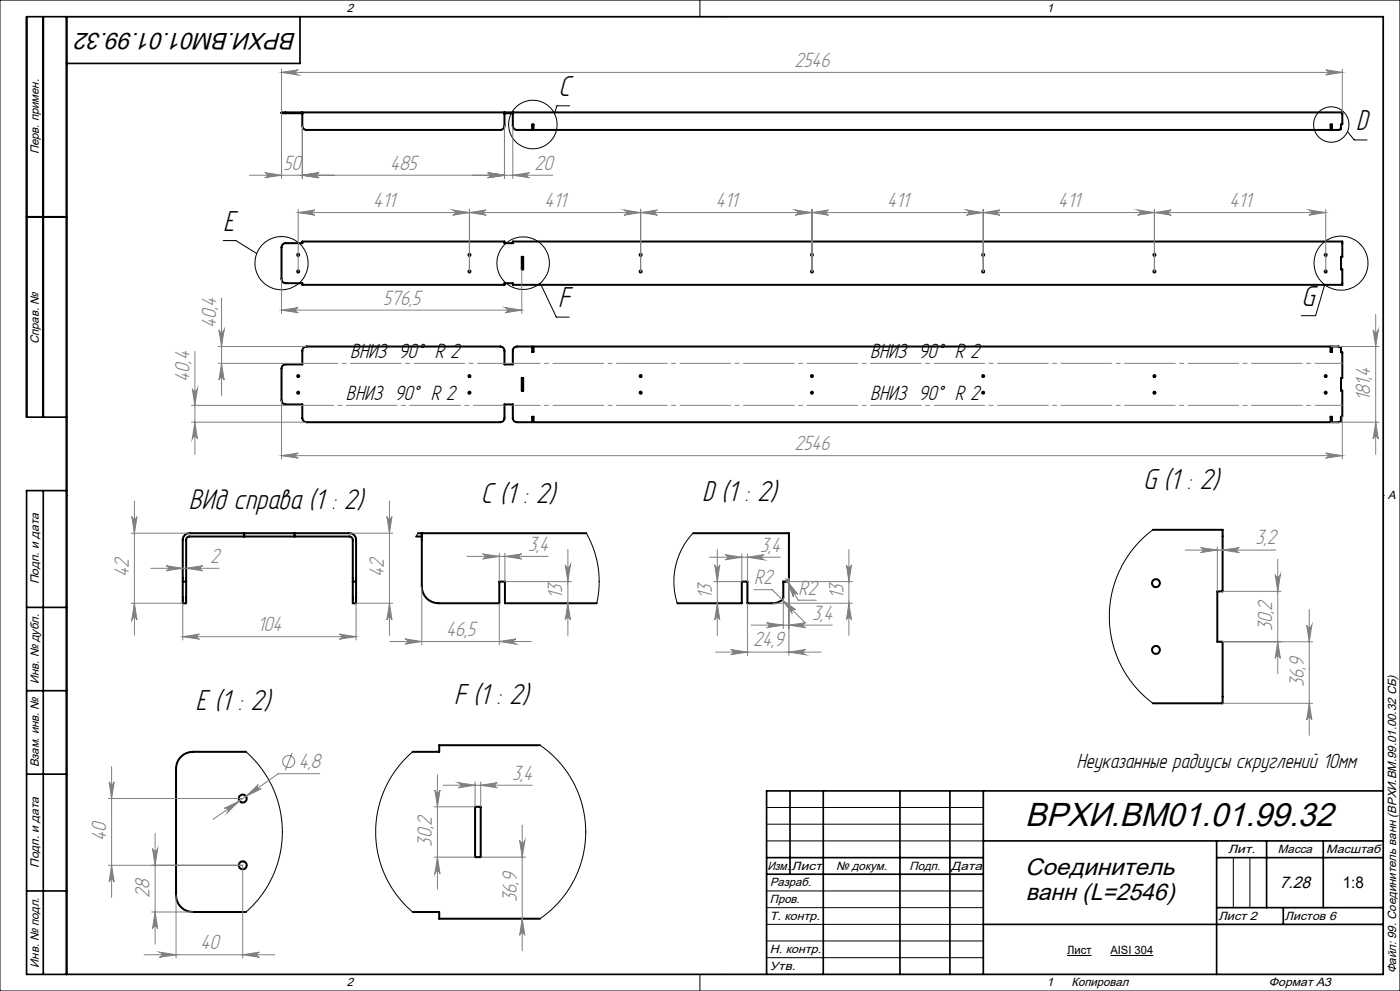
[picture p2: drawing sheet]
<svg xmlns="http://www.w3.org/2000/svg" width="420mm" height="297mm" viewBox="0 0 420 297" stroke-linecap="round" stroke-linejoin="round" font-family="sans-serif">
<g fill="none" stroke="#000" stroke-width=".6">
<path d="M90.7 33.7v4a1.26 1.26 0 0 0 1.3 1.2h58.1a1.26 1.26 0 0 0 1.2-1.2v-4M151.3 33.9h2.5M153.8 33.7v4a1.21 1.21 0 0 0 1.3 1.2h4.5v-1.6h.5v1.6h239.1v-1.6h.4v1.6h2l.6-.2 .1-1.4 .4-.1v-3.5h-317.2a.69 .69 0 0 0-1 .2h6.2M8 65h12M84.8 73.2l.7-.3h5.2v-.5h60.6v.5h2.5v-.5h248.9v4.6h-.4v3.7h.4v4.7h-248.9v-.5h-2.5v.5h-60.6v-.5h-5a1.21 1.21 0 0 1-1.2-1.3v-9.5zM156.5 77h.5v3.7h-.5zM84.8 109.6l.7-.4h5.2v-4.1a1.33 1.33 0 0 1 1.3-1.2h58.1a1.33 1.33 0 0 1 1.2 1.2v4.1h2.5v-4.1a1.26 1.26 0 0 1 1.3-1.2h4.5v1.6h.5v-1.6h239.1v1.6h.4v-1.6h2l.7 .3v1.3l.4 .2v7.6h-.4v3.8h.4v7.7l-.4 .1-.1 1.4-.6 .2h-2v-1.6h-.4v1.6h-239.1v-1.6h-.5v1.6h-4.5a1.21 1.21 0 0 1-1.3-1.2v-4.1h-2.5v4.1a1.26 1.26 0 0 1-1.2 1.2h-58.1a1.26 1.26 0 0 1-1.3-1.2v-4.1h-5a1.26 1.26 0 0 1-1.2-1.3v-9.4zM156.5 113.3h.5v3.8h-.5zM73.3 159.8v1M88.4 159.8v1M125.4 159.8h50.5M126.5 159.8v16a5 5 0 0 0 5.1 5h18.2v-6.5h1.7v6.5h27.5"/>
<path d="M207.9 159.8h28.8v13.5a.96 .96 0 0 1-1 1h-.7v4.9l-.4 .7a4.6 4.6 0 0 1-2.9 .9h-7.5v-6.5h-1.7v6.5h-19.3M345.9 158.8h20.9v18.4h-1.6v15.1h1.6v18.5h-20.9M54.8 174.3v-12.5a2.05 2.05 0 0 1 2-2h48a1.99 1.99 0 0 1 2 2v12.5M54.8 174.3v6.5h1v-6.5M54.8 174.3h1M55.8 174.3v-12.5a1.02 1.02 0 0 1 1-1h48a1.02 1.02 0 0 1 1 1v12.5M105.8 174.3v6.5h1v-6.5M105.8 174.3h1M124.8 160.8h1.7M73.8 225.3h-16a5.1 5.1 0 0 0-5 5v38a5.1 5.1 0 0 0 5 5h16M162 223.3h-30.2v2h-8M142.5 241.8h1.7v15.1h-1.7z"/>
<path d="M123.8 273.3h8v2h30.2"/>
<circle cx="89.5" cy="76.4" r=".29"/>
<circle cx="140.8" cy="76.4" r=".29"/>
<circle cx="192.2" cy="76.4" r=".29"/>
<circle cx="243.6" cy="76.4" r=".28"/>
<circle cx="295" cy="76.4" r=".29"/>
<circle cx="346.3" cy="76.4" r=".29"/>
<circle cx="397.7" cy="76.4" r=".28"/>
<circle cx="89.5" cy="81.4" r=".31"/>
<circle cx="140.8" cy="81.4" r=".31"/>
<circle cx="192.2" cy="81.4" r=".31"/>
<circle cx="243.6" cy="81.4" r=".31"/>
<circle cx="295" cy="81.4" r=".31"/>
<circle cx="346.3" cy="81.4" r=".31"/>
<circle cx="397.7" cy="81.4" r=".31"/>
<circle cx="89.5" cy="117.7" r=".31"/>
<circle cx="89.5" cy="112.7" r=".29"/>
<circle cx="140.8" cy="117.7" r=".31"/>
<circle cx="140.8" cy="112.7" r=".29"/>
<circle cx="192.2" cy="117.7" r=".31"/>
<circle cx="192.2" cy="112.7" r=".29"/>
<circle cx="243.6" cy="112.7" r=".28"/>
<circle cx="243.6" cy="117.7" r=".31"/>
<circle cx="295" cy="117.7" r=".31"/>
<circle cx="295" cy="112.7" r=".29"/>
<circle cx="346.3" cy="117.7" r=".31"/>
<circle cx="346.3" cy="112.7" r=".29"/>
<circle cx="397.7" cy="112.7" r=".28"/>
<circle cx="397.7" cy="117.7" r=".31"/>
<circle cx="346.8" cy="174.8" r="1.2"/>
<circle cx="346.8" cy="194.8" r="1.2"/>
<circle cx="72.8" cy="239.3" r="1.2"/>
<circle cx="72.8" cy="259.3" r="1.2"/>
</g>
<g fill="none" stroke="#000" stroke-width=".3">
<path d="M0 0h420v297h-420zM20 5h395v287h-395zM210 0v5M217.5 5h.1M170.9 31.7h-3.8l-.8 2.3M404.2 39.4l2.1 2.5h3.8M67 72.1h3.8l6.2 3.9M162.1 84.9l4.8 10.1h3.8M397.4 85.3l-2.7 9.3h-4.3M20 148.5h.1M125.4 159.8l-.6 1M175.9 159.8l2.3 5.1 1.3 5.1 .2 5.7-.7 5.1"/>
<path d="M207.9 159.8l-1.6 1.8-1.7 2.8-1.2 2.6-.7 2.6-.5 2.7v3l.3 2.8 .7 2.7M345.9 158.8l-2.5 2-2.5 2.5-2.2 2.7-2 3.3-1.5 3.2-1.2 3.3-.8 3.8-.4 3.7v3.6l.5 3.9 .9 3.4 1.5 4 2 3.8 2.3 3.2 2.6 2.8 3.3 2.8M415 148.5h.1M73.8 225.3l2.2 2.1 2.4 2.9 1.7 2.5 1.7 3.1 2 5.7 .6 3.1 .3 3.6v2.9l-.4 3.4-.8 3.6-1.2 3.3-1.9 3.9-1.8 2.8-2.5 3-2.3 2.1M123.8 225.3l-2.4 2.3-2.2 2.5-2.2 3.3-1.6 3.1-1.8 5.3-.6 3.3-.3 2.9v3.4l.6 4 .6 2.7 1.3 3.6 1.9 3.8 1.8 2.6 2.4 2.9 2.5 2.3M162 223.3l2.7 2.1 2.6 2.4 2.7 3.4 1.8 2.8 1.7 3.8 1.1 3.1 .8 3.7 .3 3.9-.1 3.9-.7 3.9-1.1 3.8-1.6 3.7-2.1 3.5-2.4 3-2.5 2.6-3.2 2.4M230 242h65M230 247h65M230 252h65M370 257v15M375 257v15M230 267h65"/>
<path d="M230 272h65M230 277h65M210 292v5M217.5 292h.1M230 282h65M230 287h65M320.1 286.4h7.4M333.1 286.4h12.9"/>
<circle cx="159.9" cy="37.3" r="7.3"/>
<circle cx="399.4" cy="37.3" r="5.3"/>
<circle cx="84.5" cy="78.9" r="8"/>
<circle cx="156.9" cy="78.9" r="7.9"/>
<circle cx="402.3" cy="78.9" r="8.1"/>
</g>
<g fill="none" stroke="#808080" stroke-width=".3">
<path d="M84.5 20.7v13M84.5 34v19.5M84.5 21.7h318.2M84.5 21.7l5-.8a.78 .78 0 0 0-.8 .8 .78 .78 0 0 0 .8 .8zM90.7 37.7v15.8M151.3 37.7v15.8M153.8 37.7v15.8M397.7 20.9l5 .8-5 .8a.78 .78 0 0 0 .7-.8 .78 .78 0 0 0-.7-.8zM402.7 20.7v13M74.8 52.5h91M79.4 51.7l5.1 .8-5.1 .8a.76 .76 0 0 0 .8-.8 .76 .76 0 0 0-.8-.8zM90.7 52.5l5-.8a.76 .76 0 0 0-.7 .8 .76 .76 0 0 0 .7 .8z"/>
<path d="M146.3 51.7l5 .8-5 .8a.76 .76 0 0 0 .7-.8 .76 .76 0 0 0-.7-.8zM153.8 52.5l5-.8a.76 .76 0 0 0-.7 .8 .76 .76 0 0 0 .7 .8zM89.5 62.7v18.6M89.5 63.7h308.2M89.5 63.7l4.9-.8a.78 .78 0 0 0-.7 .8 .78 .78 0 0 0 .7 .8zM135.8 62.9l5 .8-5 .8a.78 .78 0 0 0 .8-.8 .78 .78 0 0 0-.8-.8zM140.8 62.7v18.6M140.8 63.7l5-.8a.78 .78 0 0 0-.7 .8 .78 .78 0 0 0 .7 .8zM187.2 62.9l5 .8-5 .8a.78 .78 0 0 0 .7-.8 .78 .78 0 0 0-.7-.8zM192.2 62.7v18.6M192.2 63.7l5-.8a.78 .78 0 0 0-.7 .8 .78 .78 0 0 0 .7 .8zM238.6 62.9l5 .8-5 .8a.78 .78 0 0 0 .7-.8 .78 .78 0 0 0-.7-.8z"/>
<path d="M243.6 62.7v18.6M243.6 63.7l5-.8a.78 .78 0 0 0-.7 .8 .78 .78 0 0 0 .7 .8zM289.9 62.9l5.1 .8-5.1 .8a.78 .78 0 0 0 .8-.8 .78 .78 0 0 0-.8-.8zM295 62.7v18.6M295 63.7l5-.8a.78 .78 0 0 0-.8 .8 .78 .78 0 0 0 .8 .8zM341.3 62.9l5 .8-5 .8a.78 .78 0 0 0 .8-.8 .78 .78 0 0 0-.8-.8zM346.3 63.7l5-.8a.78 .78 0 0 0-.7 .8 .78 .78 0 0 0 .7 .8zM346.3 62.7v18.6M392.7 62.9l5 .8-5 .8a.78 .78 0 0 0 .7-.8 .78 .78 0 0 0-.7-.8zM397.7 62.7v18.6M65.7 98.9a.78 .78 0 0 0 .8 .7 .78 .78 0 0 0 .7-.7l-.7 5zM66.5 89.3v29.2"/>
<path d="M84.5 83.6v10.4M84.5 93h72M84.5 93l5-.8a.78 .78 0 0 0-.8 .8 .78 .78 0 0 0 .8 .7zM151.5 92.2l5 .8-5 .7a.78 .78 0 0 0 .7-.7 .78 .78 0 0 0-.7-.8zM156.5 80.8v13.2M411.9 98.9a.78 .78 0 0 0 .8 .7 .78 .78 0 0 0 .8-.7l-.8 5zM412.7 94.3v41.9M57.7 116.5a.78 .78 0 0 0 .8 .7 .78 .78 0 0 0 .7-.7l-.7 5zM58.5 105.3v30.9M65.4 108.9h25.3M65.4 103.9h26.5M66.5 108.9l.7 5a.78 .78 0 0 0-.7-.7 .78 .78 0 0 0-.8 .7z"/>
<path d="M84.5 120v17.5M399.2 103.9h14.5M57.5 126.5h34.4M57.5 121.5h33.2M58.5 126.5l.7 5a.78 .78 0 0 0-.7-.7 .78 .78 0 0 0-.8 .7zM84.5 136.6h318.2M84.5 136.6l5-.8a.76 .76 0 0 0-.8 .7 .76 .76 0 0 0 .8 .8zM397.7 135.8l5 .8-5 .7a.76 .76 0 0 0 .7-.8 .76 .76 0 0 0-.7-.7zM399.2 126.5h14.5M402.7 124.7v12.8M412.7 126.5l.8 5a.78 .78 0 0 0-.8-.7 .78 .78 0 0 0-.8 .7zM39.3 159.8h17.5"/>
<path d="M39.5 154.8a.78 .78 0 0 0 .8 .7 .78 .78 0 0 0 .8-.7l-.8 5zM40.3 150.2v40.2M104.8 159.8h13M116.1 154.8a.76 .76 0 0 0 .7 .7 .76 .76 0 0 0 .8-.7l-.8 5zM116.8 150.2v40.2M45.2 170.3h20.5M49.8 169.5l5 .8-5 .8a.76 .76 0 0 0 .8-.8 .76 .76 0 0 0-.8-.8zM55.8 170.3l5-.8a.76 .76 0 0 0-.7 .8 .76 .76 0 0 0 .7 .8zM126.5 175.8v17.4M140.2 166.8h24.3M144.8 166l5 .8-5 .7a.76 .76 0 0 0 .7-.7 .76 .76 0 0 0-.7-.8zM149.8 165.8v8.5"/>
<path d="M151.5 165.8v8.5h19.8M151.5 166.8l5-.8a.76 .76 0 0 0-.7 .8 .76 .76 0 0 0 .7 .7zM169.6 169.3a.78 .78 0 0 0 .8 .7 .78 .78 0 0 0 .7-.7l-.7 5zM170.4 164.7v25.7M212.9 167h21.2M214.4 169.3a.76 .76 0 0 0 .8 .7 .76 .76 0 0 0 .7-.7l-.7 5zM215.2 164.7v25.7M217.5 166.2l5 .8-5 .8a.78 .78 0 0 0 .8-.8 .78 .78 0 0 0-.8-.8zM222.5 166v8.3h-8.3M224.2 166v8.3M224.2 167l5-.8a.78 .78 0 0 0-.7 .8 .78 .78 0 0 0 .7 .8zM226.2 176.7h5.5l9.8 9.9"/>
<path d="M234.7 179.8l4.1 3a.78 .78 0 0 0-1.1 0 .78 .78 0 0 0 0 1.1zM235 179.1v9.3M235.7 173.3l3.8 6.6h5.4M235.7 174.3h20M236.2 174.2l3.2 3.9a.78 .78 0 0 0-1.1-.2 .78 .78 0 0 0-.3 1zM236.7 173.3v23.1M253.9 169.3a.76 .76 0 0 0 .8 .7 .76 .76 0 0 0 .7-.7l-.7 5zM254.7 164.7v25.7M355.6 164.8h27.1M360.2 164.1l5 .7-5 .8a.76 .76 0 0 0 .7-.7 .76 .76 0 0 0-.7-.8zM365.2 163.9v13.3M366.8 177.2h17.5"/>
<path d="M366.8 164.8l5-.7a.76 .76 0 0 0-.8 .8 .76 .76 0 0 0 .8 .7zM382.6 172.2a.78 .78 0 0 0 .7 .7 .78 .78 0 0 0 .8-.7l-.8 5zM383.3 167.6v34.3M39.3 180.8h15.5v11M40.3 180.8l.8 5a.78 .78 0 0 0-.8-.7 .78 .78 0 0 0-.8 .7zM54.8 190.8h52M54.8 190.8l5-.8a.76 .76 0 0 0-.7 .8 .76 .76 0 0 0 .7 .8zM101.8 190l5 .8-5 .8a.76 .76 0 0 0 .8-.8 .76 .76 0 0 0-.8-.8zM116.8 180.8l.8 5a.76 .76 0 0 0-.8-.7 .76 .76 0 0 0-.7 .7zM116.9 192.3h42.5M117.8 180.8h-11v11M121.5 191.5l5 .8-5 .7a.78 .78 0 0 0 .8-.7 .78 .78 0 0 0-.8-.8z"/>
<path d="M149.8 180.8v12.4M149.8 192.3l5-.8a.78 .78 0 0 0-.7 .8 .78 .78 0 0 0 .7 .7zM170.4 180.8l.7 5a.78 .78 0 0 0-.7-.7 .78 .78 0 0 0-.8 .7zM214.6 195.4h31.7M215.2 180.8l.7 5a.76 .76 0 0 0-.7-.7 .76 .76 0 0 0-.8 .7zM219.2 194.7l5 .7-5 .8a.78 .78 0 0 0 .8-.8 .78 .78 0 0 0-.8-.7zM224.2 180.8v15.6M225.4 187.4h24.3M230 186.6l5 .8-5 .7a.76 .76 0 0 0 .7-.7 .76 .76 0 0 0-.7-.8zM231.7 180.8h24M236.7 187.4l5-.8a.76 .76 0 0 0-.8 .8 .76 .76 0 0 0 .8 .7zM236.7 195.4l5-.7a.78 .78 0 0 0-.8 .7 .78 .78 0 0 0 .8 .8z"/>
<path d="M254.7 180.8l.7 5a.76 .76 0 0 0-.7-.7 .76 .76 0 0 0-.8 .7zM366.8 192.3h27M383.3 192.3l.8 5a.78 .78 0 0 0-.8-.7 .78 .78 0 0 0-.7 .7zM392 187.3a.78 .78 0 0 0 .8 .7 .78 .78 0 0 0 .8-.7l-.8 5zM392.8 182.7v37.7M366.8 210.8h27M392.8 210.8l.8 5a.78 .78 0 0 0-.8-.8 .78 .78 0 0 0-.8 .8zM32.5 239.3h40.3M32.7 234.3a.76 .76 0 0 0 .8 .8 .76 .76 0 0 0 .8-.8l-.8 5zM33.5 229.7v39.3M73.8 238.7l3.7-3.5a.76 .76 0 0 0-.2 1 .76 .76 0 0 0 1.1 .2zM87.6 225.7l-2 5.1"/>
<path d="M95.9 231.9h-12.4l-19.5 13.6M130.5 236.8a.78 .78 0 0 0 .7 .7 .78 .78 0 0 0 .8-.7l-.8 5zM131.2 232.2v34.3M132.9 235.3h26.8M137.5 234.6l5 .7-5 .8a.78 .78 0 0 0 .7-.8 .78 .78 0 0 0-.7-.7zM142.5 234.3v7.5M144.2 234.3v7.5M144.2 235.3l5-.7a.78 .78 0 0 0-.7 .7 .78 .78 0 0 0 .7 .8zM32.5 259.3h40.3v27.8M33.5 259.3l.8 5a.76 .76 0 0 0-.8-.7 .76 .76 0 0 0-.8 .7zM45.8 254.3a.78 .78 0 0 0 .7 .8 .78 .78 0 0 0 .8-.8l-.8 5zM46.5 249.7v33.3"/>
<path d="M67.3 242.2l4.6-2.2-3.7 3.5a.77 .77 0 0 0 .1-1 .77 .77 0 0 0-1-.3zM130.2 256.9h12.3M130.2 241.8h12.3M131.2 256.9l.8 5a.78 .78 0 0 0-.8-.8 .78 .78 0 0 0-.7 .8zM144.2 256.9h13.5M155.9 251.9a.78 .78 0 0 0 .8 .7 .78 .78 0 0 0 .7-.7l-.7 5zM156.7 247.3v37.6M45.5 273.3h12.3M46.5 273.3l.8 5a.78 .78 0 0 0-.8-.7 .78 .78 0 0 0-.7 .7zM52.8 268.4v18.7M156.7 275.3l.7 5a.78 .78 0 0 0-.7-.7 .78 .78 0 0 0-.8 .7zM43.2 286.1h39.2"/>
<path d="M47.8 285.4l5 .7-5 .8a.78 .78 0 0 0 .8-.8 .78 .78 0 0 0-.8-.7zM72.8 286.1l5-.7a.78 .78 0 0 0-.7 .7 .78 .78 0 0 0 .7 .8z"/>
<circle cx="86.6" cy="228.2" r="1.8"/>
</g>
<g fill="none" stroke="#000" stroke-width=".5">
<path d="M13 5v120M20 5v287M90 5v14h-70M8 65h12M20 125h-12v-120h407v287h-407v-145h12M13 147v145M8 182h12M8 207h12M8 232h12M237 237v25M247 237v55M270 237v55"/>
<path d="M285 237v55M295 237v55M415 237h-185v55M230 257h65M295 252h120M365 252v40M365 257h50M380 252v20M397 252v20M8 267h12M230 262h65M295 277h120"/>
<path d="M365 272h50M385 272v5"/>
</g>
<path d="M402.7 108.9h-248.9M153.8 121.5h248.9" fill="none" stroke="#808080" stroke-width=".3" stroke-dasharray="15.2 1.3 1.3 1.3" stroke-dashoffset="7"/>
<path d="M153.8 108.9h-63.1" fill="none" stroke="#808080" stroke-width=".3" stroke-dasharray="15.2 1.3 1.3 1.3" stroke-dashoffset="4.6"/>
<path d="M90.7 121.5h60.6" fill="none" stroke="#808080" stroke-width=".3" stroke-dasharray="15.2 1.3 1.3 1.3" stroke-dashoffset="5.9"/>
<g fill="#808080">
<path d="M151.5 166.8l5-.8a.76 .76 0 0 0-.7 .8 .76 .76 0 0 0 .7 .7zM144.8 166l5 .8-5 .7a.76 .76 0 0 0 .7-.7 .76 .76 0 0 0-.7-.8zM236.7 187.4l5-.8a.76 .76 0 0 0-.8 .8 .76 .76 0 0 0 .8 .7zM230 186.6l5 .8-5 .7a.76 .76 0 0 0 .7-.7 .76 .76 0 0 0-.7-.8zM236.7 195.4l5-.7a.78 .78 0 0 0-.8 .7 .78 .78 0 0 0 .8 .8zM219.2 194.7l5 .7-5 .8a.78 .78 0 0 0 .8-.8 .78 .78 0 0 0-.8-.7zM224.2 167l5-.8a.78 .78 0 0 0-.7 .8 .78 .78 0 0 0 .7 .8zM217.5 166.2l5 .8-5 .8a.78 .78 0 0 0 .8-.8 .78 .78 0 0 0-.8-.8zM144.2 235.3l5-.7a.78 .78 0 0 0-.7 .7 .78 .78 0 0 0 .7 .8zM137.5 234.6l5 .7-5 .8a.78 .78 0 0 0 .7-.8 .78 .78 0 0 0-.7-.7z"/>
<path d="M84.5 21.7l5-.8a.78 .78 0 0 0-.8 .8 .78 .78 0 0 0 .8 .8zM397.7 20.9l5 .8-5 .8a.78 .78 0 0 0 .7-.8 .78 .78 0 0 0-.7-.8zM79.4 51.7l5.1 .8-5.1 .8a.76 .76 0 0 0 .8-.8 .76 .76 0 0 0-.8-.8zM90.7 52.5l5-.8a.76 .76 0 0 0-.7 .8 .76 .76 0 0 0 .7 .8zM90.7 52.5l5-.8a.76 .76 0 0 0-.7 .8 .76 .76 0 0 0 .7 .8zM146.3 51.7l5 .8-5 .8a.76 .76 0 0 0 .7-.8 .76 .76 0 0 0-.7-.8zM146.3 51.7l5 .8-5 .8a.76 .76 0 0 0 .7-.8 .76 .76 0 0 0-.7-.8zM153.8 52.5l5-.8a.76 .76 0 0 0-.7 .8 .76 .76 0 0 0 .7 .8zM89.5 63.7l4.9-.8a.78 .78 0 0 0-.7 .8 .78 .78 0 0 0 .7 .8zM135.8 62.9l5 .8-5 .8a.78 .78 0 0 0 .8-.8 .78 .78 0 0 0-.8-.8zM140.8 63.7l5-.8a.78 .78 0 0 0-.7 .8 .78 .78 0 0 0 .7 .8zM187.2 62.9l5 .8-5 .8a.78 .78 0 0 0 .7-.8 .78 .78 0 0 0-.7-.8zM192.2 63.7l5-.8a.78 .78 0 0 0-.7 .8 .78 .78 0 0 0 .7 .8zM238.6 62.9l5 .8-5 .8a.78 .78 0 0 0 .7-.8 .78 .78 0 0 0-.7-.8zM243.6 63.7l5-.8a.78 .78 0 0 0-.7 .8 .78 .78 0 0 0 .7 .8zM289.9 62.9l5.1 .8-5.1 .8a.78 .78 0 0 0 .8-.8 .78 .78 0 0 0-.8-.8zM295 63.7l5-.8a.78 .78 0 0 0-.8 .8 .78 .78 0 0 0 .8 .8zM341.3 62.9l5 .8-5 .8a.78 .78 0 0 0 .8-.8 .78 .78 0 0 0-.8-.8zM346.3 63.7l5-.8a.78 .78 0 0 0-.7 .8 .78 .78 0 0 0 .7 .8zM392.7 62.9l5 .8-5 .8a.78 .78 0 0 0 .7-.8 .78 .78 0 0 0-.7-.8zM84.5 93l5-.8a.78 .78 0 0 0-.8 .8 .78 .78 0 0 0 .8 .7zM151.5 92.2l5 .8-5 .7a.78 .78 0 0 0 .7-.7 .78 .78 0 0 0-.7-.8zM121.5 191.5l5 .8-5 .7a.78 .78 0 0 0 .8-.7 .78 .78 0 0 0-.8-.8zM149.8 192.3l5-.8a.78 .78 0 0 0-.7 .8 .78 .78 0 0 0 .7 .7zM236.2 174.2l1.8 4.7a.77 .77 0 0 1 .3-1 .77 .77 0 0 1 1.1 .2zM234.7 179.8l3 4.1a.78 .78 0 0 1 0-1.1 .78 .78 0 0 1 1.1 0zM47.8 285.4l5 .7-5 .8a.78 .78 0 0 0 .8-.8 .78 .78 0 0 0-.8-.7zM72.8 286.1l5-.7a.78 .78 0 0 0-.7 .7 .78 .78 0 0 0 .7 .8zM67.3 242.2a.77 .77 0 0 1 1.1 .3 .77 .77 0 0 1-.2 1l3.7-3.5zM73.8 238.7l4.6-2.3a.76 .76 0 0 1-1.1-.2 .76 .76 0 0 1 .2-1z"/>
<path d="M360.2 164.1l5 .7-5 .8a.76 .76 0 0 0 .7-.7 .76 .76 0 0 0-.7-.8zM366.8 164.8l5-.7a.76 .76 0 0 0-.8 .8 .76 .76 0 0 0 .8 .7z"/>
<path d="M214.4 169.3a.76 .76 0 0 0 .8 .7 .76 .76 0 0 0 .7-.7l-.7 5zM215.2 180.8l.7 5a.76 .76 0 0 0-.7-.7 .76 .76 0 0 0-.8 .7z"/>
<path d="M66.5 108.9l.7 5a.78 .78 0 0 0-.7-.7 .78 .78 0 0 0-.8 .7zM65.7 98.9a.78 .78 0 0 0 .8 .7 .78 .78 0 0 0 .7-.7l-.7 5z"/>
<path d="M412.7 126.5l.8 5a.78 .78 0 0 0-.8-.7 .78 .78 0 0 0-.8 .7zM411.9 98.9a.78 .78 0 0 0 .8 .7 .78 .78 0 0 0 .8-.7l-.8 5z"/>
<path d="M40.3 180.8l.8 5a.78 .78 0 0 0-.8-.7 .78 .78 0 0 0-.8 .7zM39.5 154.8a.78 .78 0 0 0 .8 .7 .78 .78 0 0 0 .8-.7l-.8 5zM116.8 180.8l.8 5a.76 .76 0 0 0-.8-.7 .76 .76 0 0 0-.7 .7zM116.1 154.8a.76 .76 0 0 0 .7 .7 .76 .76 0 0 0 .8-.7l-.8 5zM170.4 180.8l.7 5a.78 .78 0 0 0-.7-.7 .78 .78 0 0 0-.8 .7zM169.6 169.3a.78 .78 0 0 0 .8 .7 .78 .78 0 0 0 .7-.7l-.7 5zM254.7 180.8l.7 5a.76 .76 0 0 0-.7-.7 .76 .76 0 0 0-.8 .7zM253.9 169.3a.76 .76 0 0 0 .8 .7 .76 .76 0 0 0 .7-.7l-.7 5zM46.5 273.3l.8 5a.78 .78 0 0 0-.8-.7 .78 .78 0 0 0-.7 .7zM45.8 254.3a.78 .78 0 0 0 .7 .8 .78 .78 0 0 0 .8-.8l-.8 5zM33.5 259.3l.8 5a.76 .76 0 0 0-.8-.7 .76 .76 0 0 0-.8 .7zM32.7 234.3a.76 .76 0 0 0 .8 .8 .76 .76 0 0 0 .8-.8l-.8 5zM156.7 275.3l.7 5a.78 .78 0 0 0-.7-.7 .78 .78 0 0 0-.8 .7zM155.9 251.9a.78 .78 0 0 0 .8 .7 .78 .78 0 0 0 .7-.7l-.7 5zM383.3 192.3l.8 5a.78 .78 0 0 0-.8-.7 .78 .78 0 0 0-.7 .7zM382.6 172.2a.78 .78 0 0 0 .7 .7 .78 .78 0 0 0 .8-.7l-.8 5zM392.8 210.8l.8 5a.78 .78 0 0 0-.8-.8 .78 .78 0 0 0-.8 .8zM392 187.3a.78 .78 0 0 0 .8 .7 .78 .78 0 0 0 .8-.7l-.8 5z"/>
<path d="M57.7 116.5a.78 .78 0 0 0 .8 .7 .78 .78 0 0 0 .7-.7l-.7 5zM58.5 126.5l.7 5a.78 .78 0 0 0-.7-.7 .78 .78 0 0 0-.8 .7z"/>
<path d="M130.5 236.8a.78 .78 0 0 0 .7 .7 .78 .78 0 0 0 .8-.7l-.8 5zM131.2 256.9l.8 5a.78 .78 0 0 0-.8-.8 .78 .78 0 0 0-.7 .8z"/>
<path d="M54.8 190.8l5-.8a.76 .76 0 0 0-.7 .8 .76 .76 0 0 0 .7 .8zM101.8 190l5 .8-5 .8a.76 .76 0 0 0 .8-.8 .76 .76 0 0 0-.8-.8zM49.8 169.5l5 .8-5 .8a.76 .76 0 0 0 .8-.8 .76 .76 0 0 0-.8-.8zM55.8 170.3l5-.8a.76 .76 0 0 0-.7 .8 .76 .76 0 0 0 .7 .8zM84.5 136.6l5-.8a.76 .76 0 0 0-.8 .7 .76 .76 0 0 0 .8 .8zM397.7 135.8l5 .8-5 .7a.76 .76 0 0 0 .7-.8 .76 .76 0 0 0-.7-.7z"/>
</g>
<text font-size="10" x="307.5" y="247.6">ВРХИ.ВМ01.01.99.32</text>
<g font-size="9.7">
<text x="167.6" y="28.8">C</text>
<text x="406.8" y="39.1">D</text>
<text x="67" y="69.2">E</text>
<text x="167.4" y="92.1">F</text>
<text x="390.4" y="91.7">G</text>
<text x="342.9" y="146.4">G (1 : 2)</text>
<text x="144.2" y="150.8">C (1 : 2)</text>
<text x="210.6" y="150.1">D (1 : 2)</text>
<text x="58.7" y="212.9">E (1 : 2)</text>
<text x="136.2" y="210.9">F (1 : 2)</text>
</g>
<text font-size="9.5" x="56.7" y="152.6">ВИд справа (1 : 2)</text>
<g font-size="7.1">
<text x="88.9" y="9.8" transform="rotate(-180 88.9 9.8)">ВРХИ.ВМ01.01.99.32</text>
<text x="307.6" y="262.2">Соединитель</text>
<text x="307.7" y="269.7">ванн (L=2546)</text>
</g>
<g font-size="6.9" fill="#808080">
<text x="238.3" y="20">2546</text>
<text x="85" y="50.8">50</text>
<text x="117.1" y="50.8">485</text>
<text x="160.4" y="50.8">20</text>
<text x="112" y="62">411</text>
<text x="163.4" y="62">411</text>
<text x="214.7" y="62">411</text>
<text x="266.1" y="62">411</text>
<text x="317.5" y="62">411</text>
<text x="368.9" y="62">411</text>
<text x="114.9" y="91.3">576,5</text>
<text x="64.8" y="98.4" transform="rotate(-90 64.8 98.4)">40,4</text>
<text x="56.8" y="114.4" transform="rotate(-90 56.8 114.4)">40,4</text>
<text x="411.1" y="120.2" transform="rotate(-90 411.1 120.2)">181,4</text>
<text x="238.3" y="134.9">2546</text>
<text x="158.4" y="165.1">3,4</text>
<text x="228" y="165.3">3,4</text>
<text x="376.7" y="163.2">3,2</text>
<text x="38.7" y="173" transform="rotate(-90 38.7 173)">42</text>
<text x="63" y="168.6">2</text>
<text x="115.2" y="173" transform="rotate(-90 115.2 173)">42</text>
<text x="168.7" y="179.7" transform="rotate(-90 168.7 179.7)">13</text>
<text x="213.5" y="179.7" transform="rotate(-90 213.5 179.7)">13</text>
<text x="226.2" y="175.1">R2</text>
<text x="239.5" y="178.2">R2</text>
<text x="253" y="179.7" transform="rotate(-90 253 179.7)">13</text>
<text x="243.7" y="185.7">3,4</text>
<text x="77.2" y="189.1">104</text>
<text x="133.8" y="190.6">46,5</text>
<text x="381.7" y="189.1" transform="rotate(-90 381.7 189.1)">30,2</text>
<text x="225.9" y="193.7">24,9</text>
<text x="391.1" y="205.9" transform="rotate(-90 391.1 205.9)">36,9</text>
<text x="89.6" y="230.2">4,8</text>
<text x="153.7" y="233.7">3,4</text>
<text x="31.8" y="252" transform="rotate(-90 31.8 252)">40</text>
<text x="129.6" y="253.7" transform="rotate(-90 129.6 253.7)">30,2</text>
<text x="44.9" y="269" transform="rotate(-90 44.9 269)">28</text>
<text x="155" y="270.5" transform="rotate(-90 155 270.5)">36,9</text>
<text x="60.1" y="284.5">40</text>
</g>
<g font-size="6.9">
<text x="105" y="107.2">ВНИЗ 90° R 2</text>
<text x="261" y="107.2">ВНИЗ 90° R 2</text>
<text x="103.8" y="119.8">ВНИЗ 90° R 2</text>
<text x="261" y="119.8">ВНИЗ 90° R 2</text>
<text x="322.9" y="230.2">Неуказанные радиусы скруглений 10мм</text>
</g>
<text font-size="5" x="383.9" y="266">7.28</text>
<text font-size="4.8" x="402.8" y="266">1:8</text>
<g font-size="3.6">
<text x="104" y="3.6">2</text>
<text x="314" y="3.6">1</text>
<text x="11.6" y="46.3" transform="rotate(-90 11.6 46.3)">Перв. примен.</text>
<text x="11.6" y="103.2" transform="rotate(-90 11.6 103.2)">Справ. №</text>
<text x="416.4" y="149.6">A</text>
<text x="11.6" y="175.1" transform="rotate(-90 11.6 175.1)">Подп. и дата</text>
<text x="11.6" y="205" transform="rotate(-90 11.6 205)">Инв. № дубл.</text>
<text x="11.6" y="230" transform="rotate(-90 11.6 230)">Взам. инв. №</text>
<text x="368.4" y="255.6">Лит.</text>
<text x="383.4" y="255.6">Масса</text>
<text x="397.8" y="255.6">Масштаб</text>
<text x="11.6" y="260.1" transform="rotate(-90 11.6 260.1)">Подп. и дата</text>
<text x="230.2" y="260.6">Изм.</text>
<text x="237.5" y="260.6">Лист</text>
<text x="250.9" y="260.6">№ докум.</text>
<text x="272.9" y="260.6">Подп.</text>
<text x="285.4" y="260.6">Дата</text>
<text x="231" y="265.6">Разраб.</text>
<text x="231" y="275.6">Т. контр.</text>
<text x="231" y="270.6">Пров.</text>
<text x="365.5" y="275.6">Лист 2</text>
<text x="385.5" y="275.6">Листов 6</text>
<text x="231" y="285.6">Н. контр.</text>
<text x="11.6" y="290" transform="rotate(-90 11.6 290)">Инв. № подл.</text>
<text x="231" y="290.6">Утв.</text>
<text x="418.9" y="291.8" transform="rotate(-90 418.9 291.8)">Файл: 99. Соединитель ванн (ВРХИ.ВМ.99.01.00.32 СБ)</text>
<text x="104" y="295.6">2</text>
<text x="314" y="295.6">1</text>
<text x="321.5" y="295.6">Копировал</text>
<text x="380.7" y="295.6">Формат А3</text>
</g>
<g font-size="3.4">
<text x="320.1" y="286">Лист</text>
<text x="333.1" y="286">AISI 304</text>
</g>
</svg>
